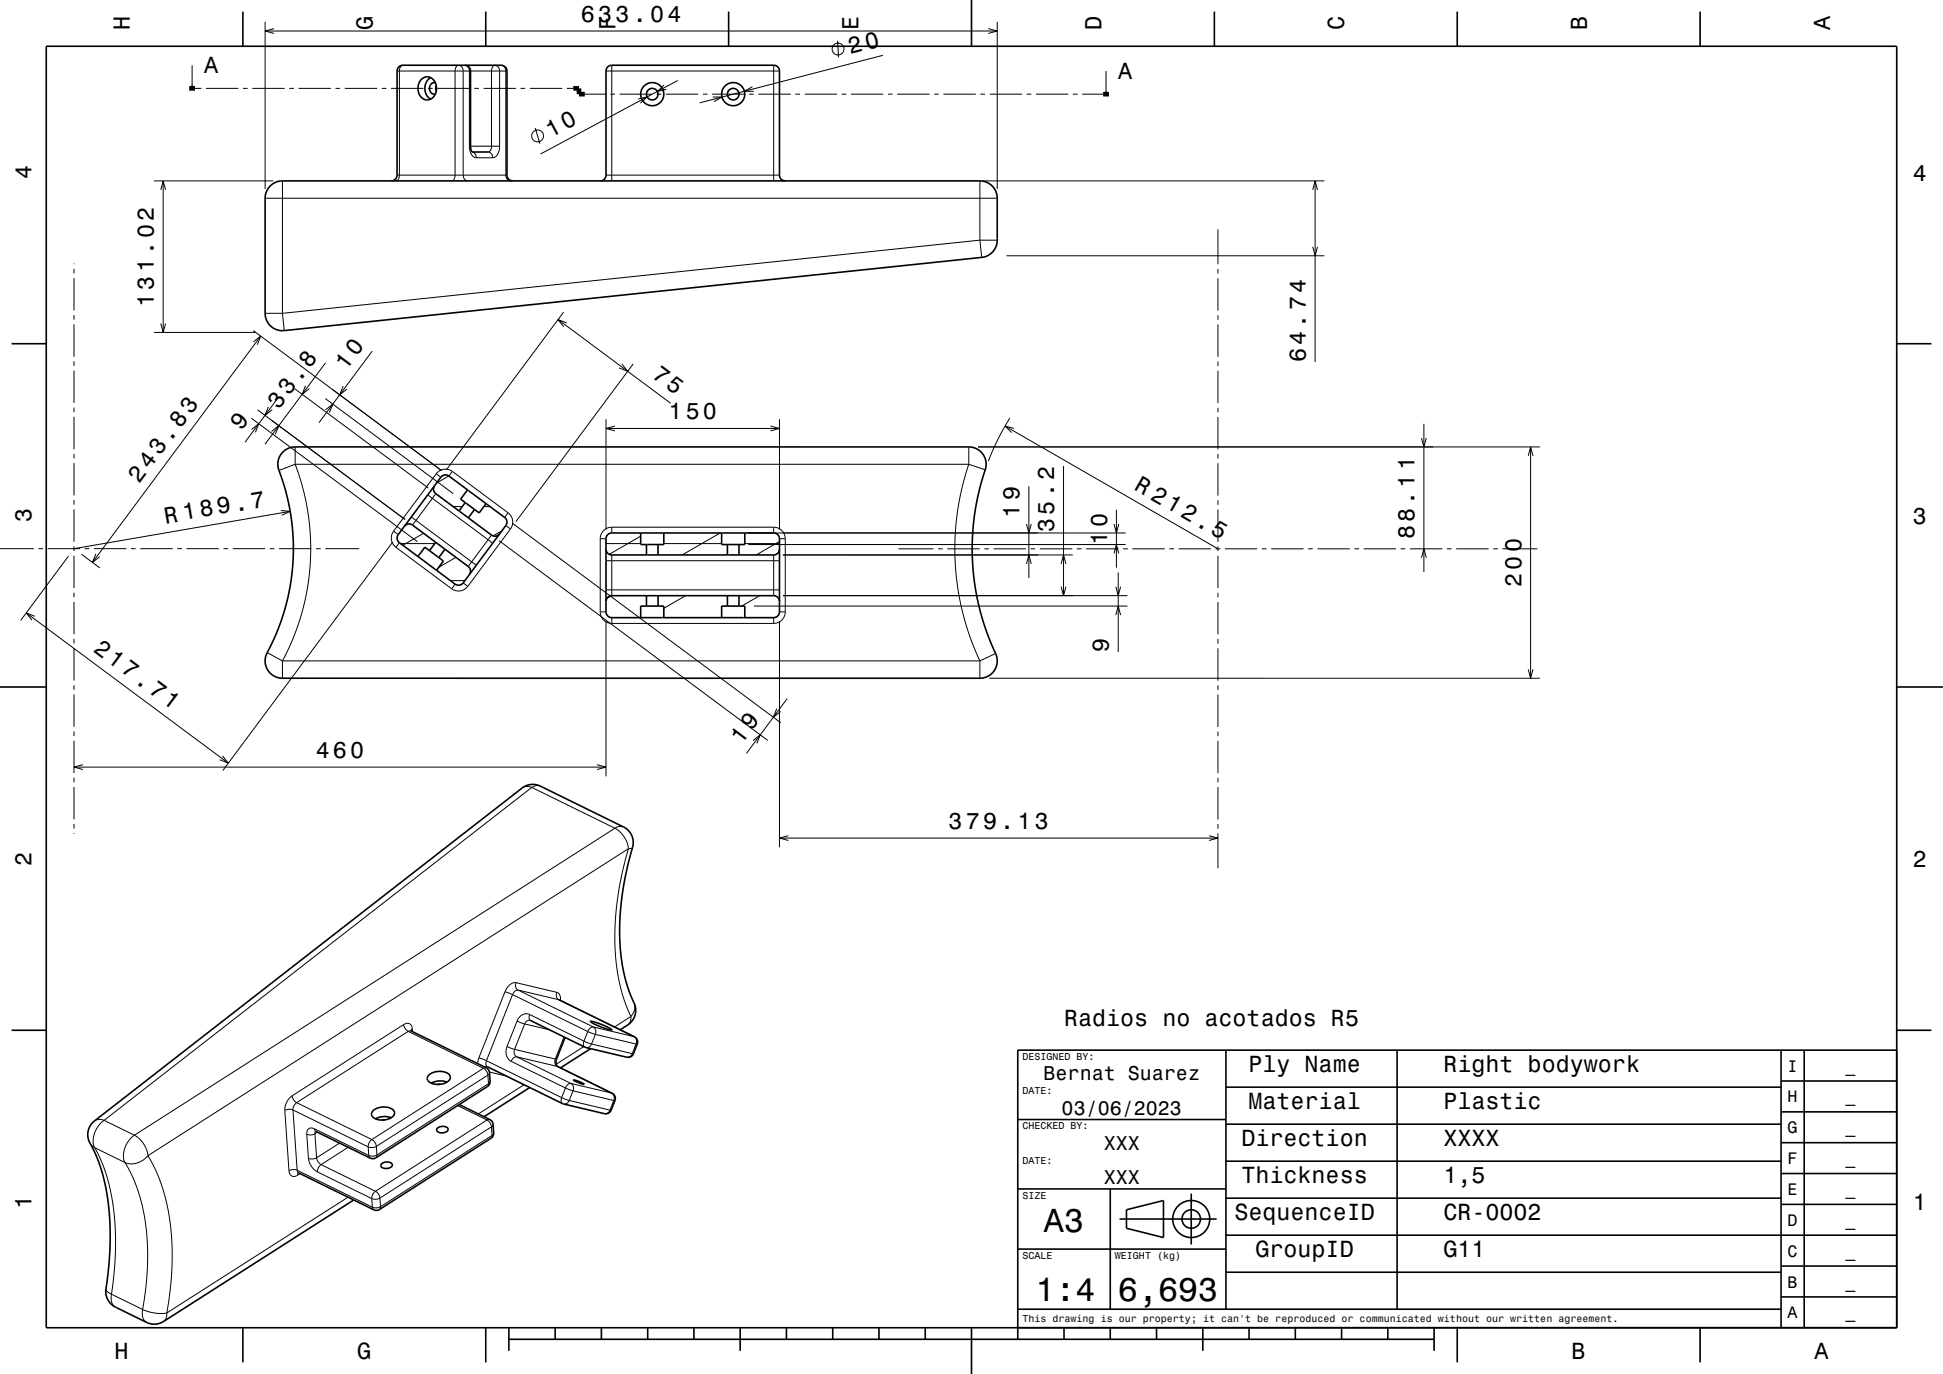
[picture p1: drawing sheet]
<svg xmlns="http://www.w3.org/2000/svg" width="420mm" height="297mm" viewBox="0 0 420 297" stroke-linecap="round" stroke-linejoin="round" font-family="sans-serif">
<g fill="none" stroke="#000" stroke-width=".22">
<path d="M41.5 14.1v4.3M42.1 19.1h1.4M44.5 19.1h7M52.5 19.1h1M54.5 19.1h7M57.3 4.7v36.2M57.3 6.7h158.3M59.2 6.2l-1.9 .5 1.9 .5M62.5 19.1h1M64.5 19.1h7M72.5 19.1h1M74.5 19.1h7"/>
<path d="M82.5 19.1h1M84.5 19.1h7M85.8 15.4h23.8M87.1 14.1a1.1 1.1 0 0 0-.8 1.3v22.5a1.11 1.11 0 0 1-.7 1.2M92.5 19.1h1M94.2 18.8v.6M94.5 19.1h7M100.5 14.1a1.14 1.14 0 0 1 1 1.3v16.2M102.5 19.1h1M104.5 19.1h7M108.3 14.1a1.15 1.15 0 0 1 1 1.3v22.5a1.14 1.14 0 0 0 1 1.2M112.5 19.1h1"/>
<path d="M114.5 19.1h7M122.5 19.1h1.4M131 15.4h37.5M132.2 14.1v25M143.6 18.4l-1.5 1.4 1.9-.5M146.5 17.4l-29.7 15.9M162.7 18.7l-1.8 1h2M167.2 14.1v25M181.1 8.8l.2 3.6M190.9 12l-39.7 10.2M213.6 6.2l2 .5-2 .5M215.6 4.7v36.2"/>
<path d="M239.1 15.4v4.2M33.3 39.1h25.8M35.3 39.1v32.8M61.1 39.1v28.6M85.8 37.9h23.8M97.6 39.1a1.11 1.11 0 0 0 .8-1.2v-22.5a.88 .88 0 0 1 .2-1 .88 .88 0 0 1 1.1-.1l.3 .6 .1 .5v22.5a1.14 1.14 0 0 0 1 1.2M101.5 31.6a2.19 2.19 0 0 0 1.5 2.5M101.5 31.6h6.5M102.1 32.9a1.17 1.17 0 0 1 .9 1.2M103 34.1h3.5M108 31.6v-16.2a.9 .9 0 0 0-.4-1.1 .9 .9 0 0 0-1.1 .2l-.3 .9v16.2a1.11 1.11 0 0 1-.7 1.3 1.14 1.14 0 0 1 1 1.2M108 31.6a2.22 2.22 0 0 1-1.5 2.5"/>
<path d="M115.7 27.7l1 3.4M126.4 20.4h4.5M131 37.9h37.5M131.9 20.4h1M133.9 20.4h7M137.9 21.4l2-.5-1.5 1.4M141.9 20.4h1M143.9 20.4h7M151.9 20.4h1M153.9 20.4h7M154.1 21h2l-1.8 1M161.9 20.4h1"/>
<path d="M163.9 20.4h7M171.9 20.4h1M173.9 20.4h7M181.9 20.4h1M183.9 20.4h7M191.9 20.4h1M193.9 20.4h7M201.9 20.4h1M203.9 20.4h7M211.8 39.1v12.8M211.9 20.4h1M212.5 39.1h73.8"/>
<path d="M213.9 20.4h7M221.9 20.4h1M223.9 20.4h7M231.9 20.4h1M233.9 20.4h4.6M284.3 39.1v39.2M16 57v.1M16 58.1v1M34.8 41l.5-1.9 .5 1.9M57.3 42.9h158.3M209.8 55.9h.1M211.8 51.9l-150.7 15.8"/>
<path d="M211.8 51.9h3.8M211.8 51.9l.4 3.7M217.6 55.3h68.7M263.3 49.6v7.5M263.3 58.1v1M283.8 53.4l.5 1.9 .5-1.9M283.8 41l.5-1.9 .5 1.9M16 60.1v7M16 68.1v1M16 70.1v7M16 78.1v1M33.3 71.9h22"/>
<path d="M34.8 69.9l.5 2 .5-2M54.7 71.5l40.7 30.2M54.8 73.9l1.6-1.2-.8 1.8M56.4 72.7l-36.4 48.9M57.3 67.7h3.8M61.1 67.7l.3 3.8M64.2 71.2h.1M70.4 78.4l-13.1 17.6M80.5 75.9l-11.5 15.5M120.6 69.1l24.4 18.1M121.8 67.5l-25.3 34.1M122.5 69.8l-1.9-.7 1.3 1.5"/>
<path d="M134.4 78.7l1.3 1.6-1.9-.8M136.9 78.7l-25.4 34M263.3 60.1v7M263.3 68.1v1M263.3 70.1v7M263.3 78.1v1M16 80.1v7M16 88.1v1M16 90.1v7M16 98.1v1M54.3 90.4l35.9 26.7M54.4 92.8l1.5-1.2-.7 1.9"/>
<path d="M55.7 88.6l31.9 23.7M58 87.9l-.7 1.9 1.5-1.3M58.7 93.3l1.6-1.3-.8 1.9M60.3 85.8l-7.3 9.8M63.7 84l28.9 21.5M63.8 96.6v3.8M66 83.4l-.7 1.8 1.6-1.2M70.3 86.2l27.7 20.5M70.4 88.6l1.5-1.2-.7 1.8M74.2 83.5l-.8 1.8 1.6-1.2M131 90.6v23.9M131 92.6h37.5"/>
<path d="M132.9 92.1l-1.9 .5 1.9 .5M166.6 92.1l1.9 .5-1.9 .5M168.5 90.6v23.9M209.4 96.6v3.8M211.4 96.6h121.5M217.3 92.1l46 26.5M218.3 90.4l-2.5 4.3-2.2 5M219.2 92.6l-1.9-.5 1.4 1.4M263.3 80.1v7M263.3 88.1v1M263.3 90.1v7M263.3 98.1v1"/>
<path d="M307.3 94.7l.5 1.9 .5-1.9M307.8 91.6v32M330.3 98.5l.6-1.9 .5 1.9M330.9 96.6v50M0 118.6h7.3M8.3 118.6h1M10.3 118.6h7M16 100.1v7M16 108.1v1M16 110.1v7M16 118.1v1M17.6 119.8l4 3"/>
<path d="M18.3 118.6h1M20.3 118.6h7M20.7 119.7l-.7 1.9 1.6-1.3M28.3 118.6h1M30.3 118.6h7M38.3 118.6h1M40.3 118.6h7M48.3 118.6h1M50.3 118.6h7M58.3 118.6h1M60.3 118.6h7M60.7 110.4l2 .1-1.8 .9"/>
<path d="M62.7 110.5l-46.7 8.1M63.8 100.4l1.7 5.4 1.1 5.3 .5 5.5v5.3l-.8 5.9-1.1 4.9-1.7 5-2.4 5.2M63.8 100.4h145.6M63.8 100.4l-3.5 1.3M68.3 118.6h1M70.3 118.6h7.3M84.9 117.2l-36.7 49.4M85.1 114.8a2.5 2.5 0 0 0 .5 3.5M85.1 114.8l1 .8M85.6 118.3l12 9M86.3 117.3l-.7 1M86.6 117.5h7.4"/>
<path d="M88.9 111.7l14.1 10.5M91.6 115.3l-4.5 2.6M92.5 107l1 .7M93.5 107.7l-4.3 5.8M93.5 107.7l13 9.7M94.2 106.7l-.7 1M94.3 102.4l-9.2 12.4M94.3 102.4l1 .8M97 102.9l-2.7 1.5M97.8 101.9a2.5 2.5 0 0 0-3.5 .5M97.8 101.9l-.8 1M97.8 101.9l12 8.9"/>
<path d="M98 109.5h1.9M104.6 109.5h1.3M106.2 115.7l-5 6.7M107.9 116.9l58 43.1M108.5 114.7l-1.9 1.1M109.3 113.6l1 .7M109.8 110.8a2.5 2.5 0 0 1 .5 3.5M109.8 110.8l-.7 1.1M110.3 114.3l-9.2 12.4M110.7 113l58.1 43.2M129.7 116.5v15.8M129.7 116.5h1.3"/>
<path d="M131 117.5h7.5M132.2 114a2.5 2.5 0 0 0-2.5 2.5M132.2 120v8.8l-1 .6M132.2 114v1.2M132.2 114h35M138.5 115.9l-6.8 3.9M143.5 117.5h12.5M155.7 115.2l-8.2 4.8M161 117.5h7.5M161.7 117.7h81.6M161.7 115.2h81.6M167.2 114a2.5 2.5 0 0 1 2.5 2.5"/>
<path d="M167.2 114v1.2M167.2 120v8.8M168.5 117.1l-5 2.9M168.5 116.5h1.2M169.2 120h62.7M169.7 116.5v15.8M194.2 118.6h7.6M202.8 118.6h1M204.8 118.6h7M209.4 100.4l-1.4 5-1.1 5.7-.5 5.4 .1 5.5 .7 6 1.1 5.1 1.5 5 2 4.8M209.4 100.4l3.6 1.2M212.8 118.6h1"/>
<path d="M214.8 118.6h7M221.9 113.3l.5 1.9 .5-1.9M222.4 105.1v19.9M222.8 118.6h1M224.8 118.6h7M229.9 100.7v28.1M232.8 118.6h1M234.8 118.6h7M240.8 113.3l.5 1.9 .5-1.9M240.8 119.6l.5-1.9 .5 1.9M241.3 110.2v12.5M242.8 118.6h1"/>
<path d="M244.8 118.6h7M252.8 118.6h1M254.8 118.6h7M262.8 118.6h1M263.3 100.1v7M263.3 108.1v1M263.3 110.1v7M263.3 118.1v1M264.8 118.6h7M272.8 118.6h1M274.8 118.6h7M282.8 118.6h1"/>
<path d="M284.8 118.6h7M292.8 118.6h1M294.8 118.6h7M302.8 118.6h1M304.8 118.6h7M312.8 118.6h1M314.8 118.6h7M322.8 118.6h1M324.8 118.6h7.5M5.7 132.5l43.7 32.5M7.5 133.2l-1.8-.7 1.2 1.6M14.8 120.2l-10.3 13.9"/>
<path d="M16 120.1v7M16 128.1v1M16 130.1v7M16 138.1v1M97.4 125.5h3.1M98.4 126.3l-.8 1M98.6 120.5l-3.8 2.1M100.1 126l1 .7M101.1 126.7a2.5 2.5 0 0 1-3.5 .6M129.7 132.3a2.5 2.5 0 0 0 2.5 2.5M129.7 132.3h1.3M131 134.3v33.5"/>
<path d="M131 127.5h37.5M131 121.2h37.5M132.2 133.5h6.3M132.2 133.5v1.3M132.2 134.8h35M143.5 133.5h12.5M148.2 128.8l-4.7 2.7M156 133.5h.1M161 133.5h6.3M163 131h80.7M164.2 128.8l-3.9 2.2M167.2 133.5v1.3"/>
<path d="M168.5 134.3v48.9M168.5 132.3h1.2M169.2 128.8h74.5M169.7 132.3a2.5 2.5 0 0 1-2.5 2.5M221.9 121.9l.5-1.9 .5 1.9M229.4 121.9l.5-1.9 .5 1.9M229.4 126.8l.5 2 .5-2M241.2 126.8l.5 2 .5-2M241.2 132.9l.5-1.9 .5 1.9M241.7 123.8v17.1M263.3 120.1v7M263.3 128.1v1"/>
<path d="M263.3 130.1v7M263.3 138.1v1M307.3 120.6l.5-2 .5 2M16 140.1v7M16 148.1v1M16 150.1v7M16 158.1v1M57.8 141.1l3.3 1.8M61.1 142.9v3.7M61.1 142.9h150.7M167.9 153.2l-.7 1.8 1.5-1.2M170.2 151l-8.8 11.9"/>
<path d="M211.8 142.9v3.7M213.8 146.6h119.1M215.2 141.3l-3.4 1.6M263.3 140.1v7M263.3 148.1v1M263.3 150.1v7M263.3 158.1v1M330.3 144.7l.6 1.9 .5-1.9M16 160.1v7M16 168.1v1M16 170.1v7M16 178.1v1"/>
<path d="M16 165.8h115M17.9 165.3l-1.9 .5 1.9 .5M48.1 163.4l1.3 1.6-1.9-.8M114.9 170.2l-1.1-.2-.9 .3M114.9 170.2l-92.4 72M114.9 170.2l18 8.8M116.8 169.9l-.9-.1-1 .4M129.1 165.3l1.9 .5-1.9 .5M132.9 179a5.9 5.9 0 0 1 2.9 4.5M132.9 179l-103.8 66.4M134.8 178.8l-.9-.2-1 .4M162.8 160.1l1.5-1.3-.7 1.9"/>
<path d="M263.3 160.1v7M263.3 168.1v1M263.3 170.1v7M263.3 178.1v1M16 180.1v.2M135.8 183.5l-1.3 5.1-.9 5.1-.6 4.9-.1 4.8 .3 5 .7 3.8 1.1 4.2 1.4 3.3M135.8 183.5l-103.8 66.3M136.7 183.2l-.2 .2-.7 .1M168.5 181.2h94.8M170.4 180.6l-1.9 .6 1.9 .5M261.3 180.6l2 .6-2 .5M263.3 180.1v7.6"/>
<path d="M109.2 214.4l1.6 .6M109.2 214.4l-5.7 14.3M110.8 215l16.3 8M110.8 215l-5.6 14.3M111.5 212.4a2.61 2.61 0 0 0-2.3 2M111.5 212.4a1.26 1.26 0 0 0 .5 1.6M111.5 212.4l8.8 2.1M112 214a1.3 1.3 0 0 0-1.2 1M112 214l16.2 8M112 214l8.8 2.1M114.5 219.3a2.08 2.08 0 0 0-2.7 1.4M114.5 219.3a.99 .99 0 0 0 .2 1.3"/>
<path d="M114.5 219.3l11.7 5.8M120.3 214.5a1.43 1.43 0 0 1 .8 1.8M120.3 214.5a1.26 1.26 0 0 0 .5 1.6M120.8 216.1l16.2 8M120.8 216.1h.1M136.4 219.7l-.2 1.1-.5 .8M136.4 219.7l-3.6 2.3M137 216.7a2.74 2.74 0 0 1-.6 3M63.1 236.9a3.8 3.8 0 0 0-1.5 3.1M63.1 236.9a1.94 1.94 0 0 0 1 1.4M63.3 239.9a2 2 0 0 0-1.7 .1M63.3 239.9l.9 13.1"/>
<path d="M63.3 239.9l16.3 8M64.1 238.3a1.9 1.9 0 0 0-.8 1.6M64.1 238.3l16.3 8M87.3 221.5a1.96 1.96 0 0 0 .9 1.4M87.3 221.5a1.12 1.12 0 0 1 1.2-.2 1.12 1.12 0 0 1 .6 1.1M87.3 221.5l-24.2 15.4M88.2 222.9l-24.1 15.4M88.2 222.9l16.3 8M88.9 222.8l-.7 .1M89.1 222.4l-.3 .4M89.1 222.4l.1 .6M98.9 239l6.4 3.1"/>
<path d="M103.5 228.7l-.2 1.2M103.5 228.7l1.7 .6M104.5 230.9a1.97 1.97 0 0 1 1 1.5M104.5 230.9l-24.1 15.4M105.1 230.8l-.6 .1M105.2 229.3a.98 .98 0 0 0 .1 1.3M105.2 229.3l16.2 8M105.3 230.5l-.6 .1M105.5 232.4l.1 1.8M105.5 232.4l-24.1 15.4M105.6 234.2l-.2 .7M105.6 234.2l-24.1 15.5"/>
<path d="M105.8 231.7l3.6 .9M105.8 231.9l-.3 .5M105.9 233.7l-.3 .5M109.6 226.2l1.6 .6M109.6 226.2a2.51 2.51 0 0 0 .9 3.2M110.5 229.4l11.7 5.8M111.2 226.8a1.25 1.25 0 0 0 .5 1.6M111.2 226.8l8.8 2.1M111.7 228.4a1.29 1.29 0 0 0-1.2 1M111.7 228.4l8.8 2.1M111.7 228.4l11.7 5.8M111.8 220.7l1.6 .6"/>
<path d="M111.8 220.7l-2.2 5.5M113.3 234.5l-9.9 6.3M113.4 221.3l5.4 1.3M113.4 221.3l-2.2 5.5M114.6 220.6h-.6l-.6 .7M120 228.9a1.26 1.26 0 0 0 .5 1.6M120 228.9h.3M120.5 230.5l.1 .1M120.5 230.5l11.7 5.8M121.4 237.3l1.6 .6M121.4 237.3a.98 .98 0 0 0 .2 1.3M121.9 224.1l-1.9 4.8"/>
<path d="M122.2 235.2l1.7 .6M122.2 235.2l-.8 2.1M123 237.9l-.4 .5-.7 .2M123 237.9l8.9 2.1M123.4 234.2a1.26 1.26 0 0 1 .5 1.6M123.4 234.2a1.3 1.3 0 0 0-1.2 1M123.4 234.2l8.8 2.1M123.9 235.8l8.8 2.1M123.9 235.8l-.9 2.1M126.2 226.2l-6 3.8M126.2 225.1l1.7 .6M126.2 225.1a.99 .99 0 0 0 .2 1.2"/>
<path d="M127.1 223l1.6 .6M127.1 223l-.9 2.1M127.9 225.7l-.6 .7h-.6M127.9 225.7l8.8 2.1M128.2 222a1.3 1.3 0 0 0-1.1 1M128.2 222a1.26 1.26 0 0 1 .5 1.6M128.2 222l8.8 2.1M128.7 223.6l-.8 2.1M128.7 223.6l8.8 2.1M131.9 240h.2M131.9 240l-.6 .7h-.6M132.2 236.3a1.26 1.26 0 0 1 .5 1.6"/>
<path d="M132.2 236.3h.1M132.7 237.9h.2M132.7 237.9l-.8 2.1M136.7 227.8l-.6 .6-.6 .1M136.7 227.8h.2M137 224.1a1.25 1.25 0 0 1 .5 1.6M137 224.1h.1M137.5 225.7h.3M137.5 225.7l-.8 2.1M19.5 247.1l1 1M20.5 248.1l1.4 2.8 1.2 3.5 .9 3.8 .7 4 .2 3.7 .1 4.3-.3 4.3-.6 5.2M20.5 248.1l6.5 3.2"/>
<path d="M22.5 242.2a5.2 5.2 0 0 0-2 5.9M22.5 242.2l-1.1-.2-1 .3M22.5 242.2l6.6 3.2M27 251.3l1.6 3 1.3 3.4 1 3.6 .7 4.3 .3 4.1v4.3l-.4 4.5-.7 4.6M29.1 245.4a5.9 5.9 0 0 1 2.9 4.4M29.1 245.4a5.1 5.1 0 0 0-2.1 5.9M32 249.8a4.4 4.4 0 0 1-5 1.5M32 249.8l1.7 3.4 1.4 3.6 1 3.8 .8 4.5 .3 4.3v4.7l-.4 4.5-.7 5.2M61.6 240l.9 13.1M62.5 253.1a1.12 1.12 0 0 0 .6 1.1 1.12 1.12 0 0 0 1.2-.2M64.2 253a1.99 1.99 0 0 0-1.7 .1M64.2 253l.3 .5"/>
<path d="M64.2 253l16.3 7.9M64.5 253.5l-.2 .5M64.9 253.7l-.6 .3M66.3 245.2l.4 5.2M66.7 250.4a3.9 3.9 0 0 0 1.9 2.9M68 244a1.08 1.08 0 0 0-1.3 0 1.08 1.08 0 0 0-.4 1.2M68 244l.3 .6M68 244l11.7 5.8M68.1 245.1a2 2 0 0 1-1.8 .1M68.1 245.1l.3 5.2M68.2 244.5l-.1 .6M68.4 250.3a1.97 1.97 0 0 0 1 1.4"/>
<path d="M68.4 250.3a2.02 2.02 0 0 1-1.7 .1M68.6 244.7l-.5 .4M68.6 253.3l11.8 5.8M69.4 251.7a1.93 1.93 0 0 0-.8 1.6M69.4 251.7l11.7 5.8M73.4 247.1l-5 3.2M75.2 258.8l-39.1 25M75.3 248l-5.9 3.7M79.6 247.9l.1 1.9M79.7 249.8l.3 .5M80.4 259.1l.1 1.8M80.4 246.3a1.93 1.93 0 0 0-.8 1.6"/>
<path d="M80.4 246.3a1.94 1.94 0 0 1 1 1.5M81.1 257.5a1.91 1.91 0 0 0-.7 1.6M81.1 257.5a1.95 1.95 0 0 1 1 1.5M81.4 247.8a2 2 0 0 1-1.8 .1M81.4 247.8l.1 1.9M81.5 249.7l-.2 .6M81.5 249.7a2 2 0 0 1-1.8 .1M82.1 259a1.99 1.99 0 0 1-1.7 .1M82.1 259l.2 1.8M105.3 242.1a1.94 1.94 0 0 1 .9 1.5M105.3 242.1l-24.2 15.4M105.9 242l-.6 .1"/>
<path d="M106.2 243.6l.2 1.8M106.2 243.6l-24.1 15.4M106.4 245.4l-.3 .6M106.4 245.4l-24.1 15.4M106.6 243l-.4 .6M106.7 244.9l-.3 .5M22.9 278.6l.3 .6 .9 .5M24.1 279.7a2.52 2.52 0 0 0 .9 2.8M24.1 279.7l6.7 3.4M80.5 260.9l.3 .6M82.3 260.8l-.3 .6M82.3 260.8a2 2 0 0 1-1.8 .1"/>
<path d="M30.8 283.1a2.52 2.52 0 0 0 .9 2.7M30.8 283.1a9.3 9.3 0 0 0 5.3 .7M36.1 283.8l-.2 1.1-.5 .7"/>
<circle cx="181.2" cy="10.6" r="1.28"/>
<circle cx="116.2" cy="29.4" r="1.28"/>
</g>
<g fill="none" stroke="#000" stroke-width=".35">
<path d="M10 10h400v277h-400zM52.5 2.5v7.5M91.1 17.2a1.91 1.91 0 0 1 2.1-.4 1.91 1.91 0 0 1 1.1 1.8 2.21 2.21 0 0 1-2.6 2.9 2.79 2.79 0 0 1-.6-4.3zM93.1 16.8a2.77 2.77 0 0 0 0 4.6M94.1 17.9a1.21 1.21 0 0 0-1.3 1.2 1.21 1.21 0 0 0 1.3 1.2M94.3 18.5l-.1 .5 .1 .7M100.5 14.1a1.25 1.25 0 0 1 1.2 1.3v16.2l.1 .8 .3 .5M105 2.5v7.5M140 19.6l-.1 .2M157.5 2.5v7.5M157.5 19.6l-.1 .2M210 0v10"/>
<path d="M262.5 2.5v7.5M315 2.5v7.5M367.5 2.5v7.5M84.6 39.1a1.25 1.25 0 0 0 1.2-1.2v-22.5a1.25 1.25 0 0 1 1.3-1.3h21.2a1.25 1.25 0 0 1 1.3 1.3v22.5a1.24 1.24 0 0 0 1.2 1.2M102.1 32.9h3.4M129.8 39.1a1.25 1.25 0 0 0 1.2-1.2v-22.5a1.24 1.24 0 0 1 1.2-1.3h35a1.25 1.25 0 0 1 1.3 1.3v22.5a1.25 1.25 0 0 0 1.2 1.2M58.4 40.2l1.2-.8 1.5-.3h150.7a3.8 3.8 0 0 1 3.8 3.8v9a3.7 3.7 0 0 1-3.4 3.7l-150.8 15.9a3.8 3.8 0 0 1-4.1-3.8v-25l.3-1.2zM209.8 55.9h.1M2.5 74.3h7.5M64.2 71.2h.1M410 74.3h7.5M61.1 97.7l1.2-.8 1.5-.3h145.7a3.9 3.9 0 0 1 3.2 5.9l-1.3 4.6-.8 4.4-.4 4.5v5.3l.4 4.4 1 5.2 1.3 4.6 1.6 4.2a5.6 5.6 0 0 1 .8 4.5 3.8 3.8 0 0 1-3.5 2.4h-151a3.9 3.9 0 0 1-3.2-2.4 3.9 3.9 0 0 1 .6-4l1.8-3.9 1.5-4.5 1.2-4.8 .6-4.7 .1-4.5-.3-5-.8-4.5-1.4-5a5.8 5.8 0 0 1-.6-4.3z"/>
<path d="M87.4 113.8a1.25 1.25 0 0 1 1.8-.3l12 8.9a1.25 1.25 0 0 1 .3 1.8M94 105a1.26 1.26 0 0 0 .2 1.7l12 9a1.25 1.25 0 0 0 1.8-.3M94.2 117.2l-1.4 1.8M96.2 118.7l-1.4 1.8M100.6 108.6l-1.4 1.8M101.1 105.9l8 6a1.26 1.26 0 0 1 .2 1.7l-9.2 12.4a1.25 1.25 0 0 1-1.7 .3l-12.1-9a1.25 1.25 0 0 1-.2-1.7l1.3-1.8M101.1 105.9l-4.1-3a1.25 1.25 0 0 0-1.7 .3l-7.9 10.5M101.1 105.9l-1.5 2 4 3 1.5-2M102.6 110.1l-1.4 1.8M131 118.7a1.25 1.25 0 0 0 1.2 1.3h35a1.25 1.25 0 0 0 1.3-1.3M131.3 115.6l.9-.4h35a1.25 1.25 0 0 1 1.3 1.3v15.8a1.25 1.25 0 0 1-1.3 1.2h-35a1.25 1.25 0 0 1-1.2-1.2v-15.8zM138.5 115.2v2.5h5v-2.5"/>
<path d="M139.7 117.7v2.3M142.2 117.7v2.3M156 115.2v2.5h5v-2.5M157.2 117.7v2.3M159.7 117.7v2.3M90.3 120.3l1.5-2 4 3-1.4 2M131 130a1.25 1.25 0 0 1 1.2-1.2h35a1.25 1.25 0 0 1 1.3 1.2M138.5 133.5v-2.5h5v2.5M139.7 128.8v2.2M142.2 128.8v2.2M156 133.5v-2.5h5v2.5M157.2 128.8v2.2"/>
<path d="M159.7 128.8v2.2M0 148.5h10M410 148.5h10M120.8 216l16.3 8.1a1.25 1.25 0 0 1 .7 1.6l-.9 2.1a1.24 1.24 0 0 1-1.4 .7l-9.1-2.2-11.8-5.7M2.5 222.7h7.5M88.7 222.8l16.7 8.2 .4 .9 .1 1.9-.2 .7-24.7 15.9-1-.1-11.9-5.8M92.7 232.4a3.5 3.5 0 0 1 4.5 0 1.26 1.26 0 0 1-1.1 1.7 2.98 2.98 0 0 1-3.7-.8v-.5zM95.3 234.4h-.7M96.6 233.9l-1.6-.3-1 .2-.8 .3M99.3 238.8l6.8 3.4 .5 .8 .1 2-.2 .7-24.7 15.9-1-.1-16.4-8M114.5 235.1l-9.9 6.3M122.1 224.3l-1.8 4.6a1.38 1.38 0 0 0 .3 1.7l11.7 5.7a1.25 1.25 0 0 1 .6 1.6l-.8 2.1a1.25 1.25 0 0 1-1.4 .7l-9.1-2.1-16.3-8.1"/>
<path d="M124 233.4l1.1 .4 1.2 .6-1.2-.3zM127.6 220.8l2.4 .6 1.6 .8 .7 .4-.8-.1-1.8-.6-1.6-.7zM127.7 226.7l-6.5 4.1M134.1 222.6l1.6-1a4 4 0 0 0 .9-5.8 42.9 42.9 0 0 1-2-22.9 78.3 78.3 0 0 1 2.2-10.2 3.7 3.7 0 0 0-2-3.9l-18-8.9a3.8 3.8 0 0 0-3.9 .4l-92.5 72a3.7 3.7 0 0 0-.9 4.8 39 39 0 0 1 4.3 19 122.6 122.6 0 0 1-.9 13.5 3.8 3.8 0 0 0 2.3 3.1l6.5 3.1a3.8 3.8 0 0 0 3.7-.2l41.1-26.2M265 235h120M265 227v56M302 227v56M385 233.7h25M385 227v60M390 227v60M410 222.7h7.5M410 227h-190v62.5"/>
<path d="M80.6 240.1a3.5 3.5 0 0 1 4.5 0 1.26 1.26 0 0 1-1 1.8 2.97 2.97 0 0 1-3.8-.9v-.5zM82.4 251.6a1.54 1.54 0 0 1 2.4 .2 1.47 1.47 0 0 1-2.5 .2zM83.2 242.1h-.7M84.6 241.6l-1.6-.2-1 .1-.8 .3M94.5 243.9a1.55 1.55 0 0 1 2.4 .2 1.43 1.43 0 0 1-2.5 .1zM220 257h45M220 242h45M240 257v26M257.5 258v11M265 259h120M265 251h120M265 243h120"/>
<path d="M385 253.7h25M385 247h25M385 240.3h25M220 270h45M242 263.5h21M243.5 261.5l8-2v8l-8-2zM265 275h120M265 267h145M385 273.7h25M385 260.3h25M52.5 287v7.5M105 287v7.5"/>
<path d="M110 289.5h200M110 287v5M120 287v2.5M130 287v2.5M140 287v2.5M150 287v2.5M160 287v5M170 287v2.5M180 287v2.5M190 287v2.5M200 287v2.5M210 287v10"/>
<path d="M220 283h165M230 287v2.5M240 287v2.5M250 287v2.5M260 287v5M270 287v2.5M280 287v2.5M290 287v2.5M300 287v2.5M310 287v5M315 287v7.5M367.5 287v7.5"/>
<path d="M385 280.3h25"/>
<circle cx="141" cy="20.4" r="1.25"/>
<circle cx="141" cy="20.4" r="2.5"/>
<circle cx="158.5" cy="20.4" r="1.25"/>
<circle cx="158.5" cy="20.4" r="2.5"/>
<circle cx="257.5" cy="263.5" r="2"/>
<circle cx="257.5" cy="263.5" r="4"/>
</g>
<path d="M40.9 19.1h1.2M123.9 19.1h1.3v1.3h1.2M238.5 20.4h1.2" fill="none" stroke="#000" stroke-width="1" stroke-linecap="butt"/>
<g fill="#000">
<path d="M41.3 18.4h.4l-.2 .7z" fill-rule="evenodd"/>
<path d="M238.9 19.6h.4l-.2 .8z" fill-rule="evenodd"/>
</g>
<g font-size="7.2">
<text x="225.7" y="266.3">A3</text>
<text x="223.8" y="281.3">1:4</text>
<text x="241.7" y="281.3">6,693</text>
</g>
<g font-size="5.1">
<text x="183.8" y="11.7" transform="rotate(-14 183.8 11.7)">20</text>
<text x="245" y="105.8" transform="rotate(30 245 105.8)">R 212.5</text>
<text x="35.8" y="113.2" transform="rotate(-10 35.8 113.2)">R 189.7</text>
</g>
<g font-size="5">
<text x="125.6" y="4.7">633.04</text>
<text x="28.1" y="6.5" transform="rotate(-90 28.1 6.5)">H</text>
<text x="80.6" y="6.5" transform="rotate(-90 80.6 6.5)">G</text>
<text x="133.1" y="6.5" transform="rotate(-90 133.1 6.5)">F</text>
<text x="185.6" y="6.5" transform="rotate(-90 185.6 6.5)">E</text>
<text x="238.1" y="6.5" transform="rotate(-90 238.1 6.5)">D</text>
<text x="290.6" y="6.5" transform="rotate(-90 290.6 6.5)">C</text>
<text x="343.1" y="6.5" transform="rotate(-90 343.1 6.5)">B</text>
<text x="395.6" y="6.5" transform="rotate(-90 395.6 6.5)">A</text>
<text x="44.2" y="15.8">A</text>
<text x="241.7" y="17">A</text>
<text x="119" y="29.8" transform="rotate(-28 119 29.8)">10</text>
<text x="6.8" y="38.7" transform="rotate(-90 6.8 38.7)">4</text>
<text x="413.5" y="39">4</text>
<text x="33.3" y="66.3" transform="rotate(-90 33.3 66.3)">131.02</text>
<text x="74.8" y="80.1" transform="rotate(-53 74.8 80.1)">10</text>
<text x="140.7" y="81.5" transform="rotate(37 140.7 81.5)">75</text>
<text x="282.3" y="78.3" transform="rotate(-90 282.3 78.3)">64.74</text>
<text x="60.3" y="88.7" transform="rotate(-53 60.3 88.7)">33.8</text>
<text x="52.2" y="93.3" transform="rotate(-53 52.2 93.3)">9</text>
<text x="144.5" y="90.6">150</text>
<text x="30.1" y="104.6" transform="rotate(-53 30.1 104.6)">243.83</text>
<text x="6.8" y="112.9" transform="rotate(-90 6.8 112.9)">3</text>
<text x="220.4" y="111.9" transform="rotate(-90 220.4 111.9)">19</text>
<text x="413.5" y="113.2">3</text>
<text x="227.9" y="115" transform="rotate(-90 227.9 115)">35.2</text>
<text x="239.3" y="117.8" transform="rotate(-90 239.3 117.8)">10</text>
<text x="305.8" y="116.6" transform="rotate(-90 305.8 116.6)">88.11</text>
<text x="328.9" y="126.9" transform="rotate(-90 328.9 126.9)">200</text>
<text x="20" y="140.6" transform="rotate(37 20 140.6)">217.71</text>
<text x="239.7" y="140.9" transform="rotate(-90 239.7 140.9)">9</text>
<text x="160.3" y="160.9" transform="rotate(-53 160.3 160.9)">19</text>
<text x="68.2" y="163.8">460</text>
<text x="205" y="179.2">379.13</text>
<text x="6.8" y="187.1" transform="rotate(-90 6.8 187.1)">2</text>
<text x="413.5" y="187.4">2</text>
<text x="230" y="221.9">Radios no acotados R5</text>
<text x="269.9" y="231.8">Ply Name</text>
<text x="312" y="231.8">Right bodywork</text>
<text x="269.9" y="239.8">Material</text>
<text x="312" y="239.8">Plastic</text>
<text x="268.3" y="247.8">Direction</text>
<text x="312" y="247.8">XXXX</text>
<text x="268.3" y="255.8">Thickness</text>
<text x="312" y="255.8">1,5</text>
<text x="6.8" y="261.3" transform="rotate(-90 6.8 261.3)">1</text>
<text x="266.8" y="263.8">SequenceID</text>
<text x="312" y="263.8">CR-0002</text>
<text x="413.5" y="261.6">1</text>
<text x="271.4" y="271.8">GroupID</text>
<text x="312" y="271.8">G11</text>
<text x="24.7" y="293.8">H</text>
<text x="77.2" y="293.8">G</text>
<text x="339.7" y="293.8">B</text>
<text x="392.2" y="293.8">A</text>
</g>
<g font-size="4.3">
<text x="225.6" y="233.5">Bernat Suarez</text>
<text x="229.5" y="241">03/06/2023</text>
<text x="238.6" y="248.5">XXX</text>
<text x="238.6" y="256">XXX</text>
</g>
<g font-size="3.6">
<text x="386.4" y="231.6">I</text>
<text x="398.9" y="231.6">_</text>
<text x="386.4" y="238.3">H</text>
<text x="398.9" y="238.3">_</text>
<text x="386.4" y="245">G</text>
<text x="398.9" y="245">_</text>
<text x="386.4" y="251.6">F</text>
<text x="398.9" y="251.6">_</text>
<text x="386.4" y="258.3">E</text>
<text x="398.9" y="258.3">_</text>
<text x="386.4" y="265">D</text>
<text x="398.9" y="265">_</text>
<text x="386.4" y="271.6">C</text>
<text x="398.9" y="271.6">_</text>
<text x="386.4" y="278.3">B</text>
<text x="398.9" y="278.3">_</text>
<text x="386.4" y="285">A</text>
<text x="398.9" y="285">_</text>
</g>
<g font-size="2.2">
<text x="221" y="229.1">DESIGNED BY:</text>
<text x="221" y="236.6">DATE:</text>
<text x="221" y="244.1">CHECKED BY:</text>
<text x="221" y="251.6">DATE:</text>
<text x="221" y="259.1">SIZE</text>
<text x="221" y="272.1">SCALE</text>
<text x="241" y="272.1">WEIGHT (kg)</text>
<text x="221" y="285.8">This drawing is our property; it can't be reproduced or communicated without our written agreement.</text>
</g>
</svg>
